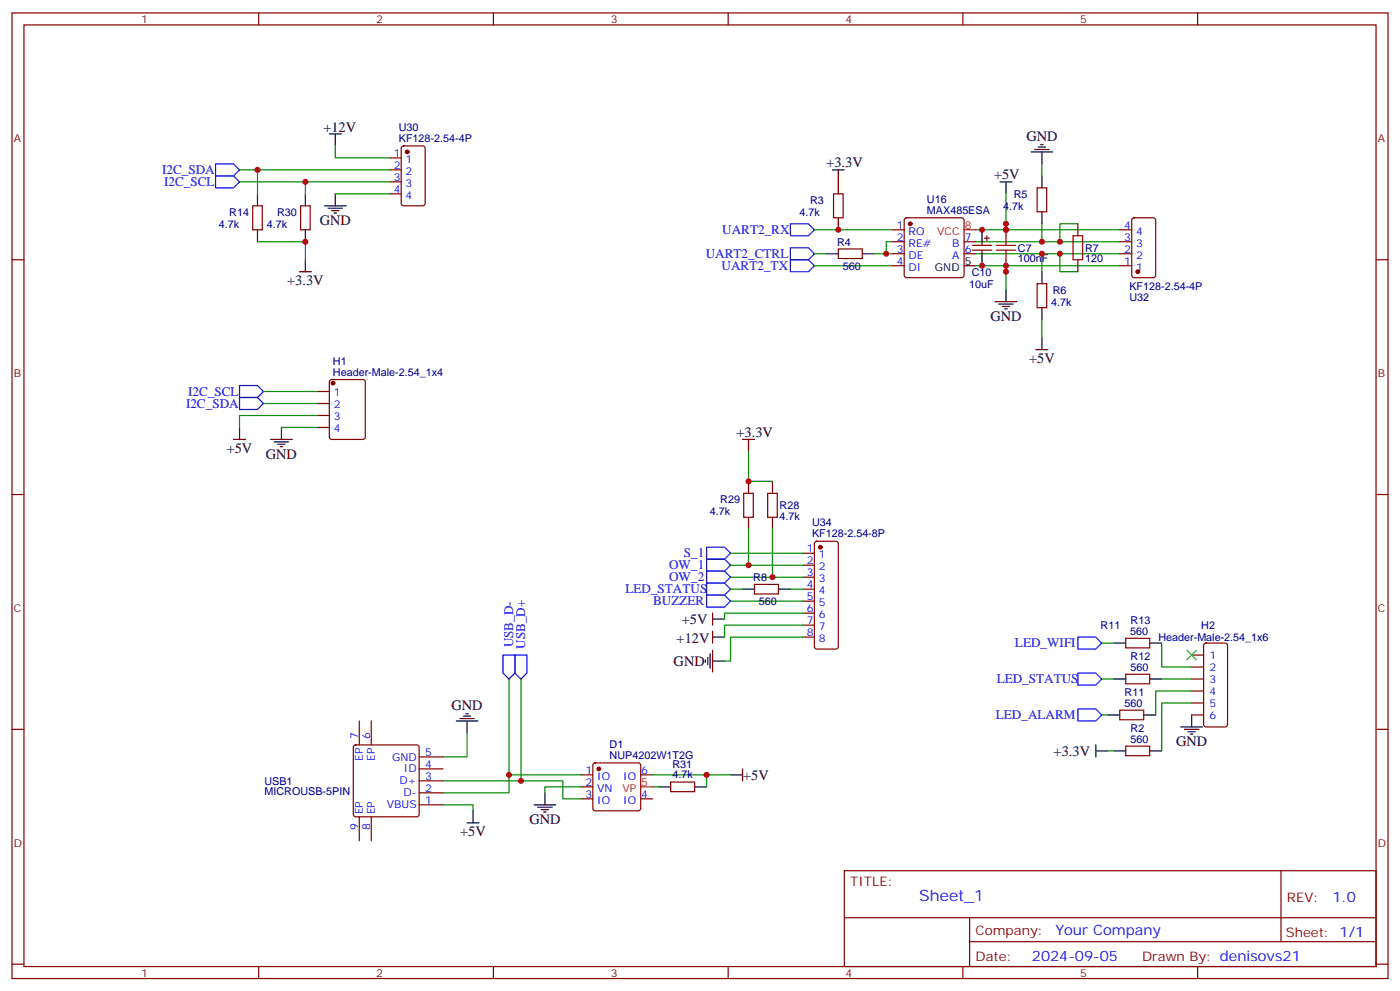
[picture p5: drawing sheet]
<svg xmlns="http://www.w3.org/2000/svg" width="412mm" height="292mm" viewBox="0 0 412 292" stroke-linecap="round" stroke-linejoin="round" font-family="sans-serif">
<g fill="none" stroke="#870000" stroke-width=".35">
<path d="M3.5 3.8h405.4v284.3h-405.4zM7.1 7.3h398.2v277.3h-398.2zM76.2 3.8v3.5M145.3 3.8v3.5M214.5 3.8v3.5M283.6 3.8v3.5M352.8 3.8v3.5M114.7 46.5h3.5M114.7 50h3.5M114.7 53.6h3.5M114.7 57.1h3.5M118.4 43.2l.5-.2h5.6l.7 .4v16.5l-.4 .7h-5.9l-.7-.5v-16.4z"/>
<path d="M245.5 57.1h2.9v7h-2.9zM305.5 55.3h2.8v7.1h-2.8zM3.5 76.5h3.6M74.4 60.6h2.9v7.1h-2.9zM88.5 60.6h2.9v7.1h-2.9zM246.9 73.3h7.1v2.8h-7.1zM262.8 78.2h3.5M262.8 74.7h3.5M262.8 71.2h3.5M262.8 67.7h3.5M266.6 64.3l.5-.2h16.2l.5 .2 .2 .5v16.3l-.2 .5-.5 .2h-16.2l-.5-.3-.3-.4v-16.3zM284 74.7h3.5"/>
<path d="M284 71.2h3.5M286.5 72.2h5.6M286.5 73.7h5.6M289.3 71.2v1M289.3 73.7v1M290 70.1h1.4M290.7 69.4v1.4M296.3 65.9v3.5M296.3 76.5v3.5M317.5 65.9v3.5M317.5 76.5v3.5M329.8 78.2h3.6"/>
<path d="M329.8 74.7h3.6M329.8 71.2h3.6M329.8 67.7h3.6M333.6 64.3l.5-.2h5.6l.7 .5v16.5l-.4 .6-5.9 .1-.7-.5v-16.5zM405.3 76.5h3.6M305.5 83.5h2.8v7.1h-2.8zM93.5 115.3h3.5M93.5 118.8h3.5M97.2 112l.5-.2h9.2l.6 .4 .1 16.5-.5 .6-9.4 .1-.6-.5-.1-16.4zM93.5 122.3h3.5M93.5 125.9h3.5M3.5 145.6h3.6"/>
<path d="M219.1 145.3h2.8v7h-2.8zM226.1 145.3h2.9v7h-2.9zM240.1 159.6l.5-.2h5.6l.5 .2 .2 .5v30.3l-.2 .5-.5 .2h-5.6l-.5-.2-.2-.5v-30.3zM405.3 145.6h3.6M222.2 172.1h7.1v2.8h-7.1zM236.4 162.9h3.5M236.4 166.4h3.5M236.4 170h3.5M236.4 173.5h3.5M236.4 177h3.5M236.4 180.6h3.5M236.4 184.1h3.5"/>
<path d="M236.4 187.6h3.5M331.6 198.5h7.1v2.9h-7.1zM331.6 188h7.1v2.8h-7.1zM351 192.9h3.5M351 196.4h3.5M351 200h3.5M354.8 189.6l.4-.2h5.7l.6 .4 .1 23.6-.5 .6-5.9 .1-.6-.5-.1-23.5zM3.5 214.8h3.6M104.3 219.6l.5-.2h18l.5 .2 .2 .5v19.7l-.3 .5-.4 .2h-18l-.5-.2-.2-.5v-19.7zM105.8 212.3v7.1M109.4 212.3v7.1M329.8 209.1h7.1v2.8h-7.1z"/>
<path d="M331.6 219.7h7.1v2.8h-7.1zM351 203.5h3.5M351 207h3.5M351 210.5h3.5M405.3 214.8h3.6M123.5 222.9h7M123.5 226.4h7M123.5 229.9h7M123.5 233.5h7M123.5 237h7M171.1 228.2h3.5M171.1 231.7h3.5"/>
<path d="M171.1 235.2h3.5M174.9 224.9l.4-.3h12.7l.5 .3 .2 .5v12.7l-.2 .5-.5 .2h-12.7l-.5-.3-.2-.4v-12.7zM188.7 228.2h3.6M188.7 235.2h3.6M197.6 230.3h7v2.8h-7zM105.8 240.5v7.1M109.4 240.5v7.1M248.7 256.4h156.6v28.2h-156.6zM377.3 256.4v20.9M248.7 270.2h156.5M285.6 277.3h119.6M285.6 270.2v14.2"/>
<path d="M3.5 283.9h3.6M76.2 284.6v3.5M145.3 284.6v3.5M214.5 284.6v3.5M283.6 284.6v3.5M352.8 284.6v3.5M405.3 283.9h3.6"/>
</g>
<g fill="#870000" stroke="#870000" stroke-width=".35">
<circle cx="119.9" cy="44.7" r=".53"/>
<circle cx="98.1" cy="112.8" r=".53"/>
<circle cx="335.1" cy="80" r=".53"/>
<circle cx="241.7" cy="161.1" r=".53"/>
<circle cx="268.1" cy="65.9" r=".53"/>
<circle cx="176.4" cy="226.4" r=".53"/>
</g>
<g fill="none" stroke="#00f" stroke-width=".35">
<path d="M63.5 48.3h5.3l1.8 1.7-1.8 1.8h-5.3zM63.5 51.8h5.3l1.8 1.8-1.8 1.7h-5.3zM232.8 65.9h5.3l1.8 1.8-1.8 1.7h-5.3zM232.8 76.5h5.3l1.8 1.7-1.8 1.8h-5.3zM232.8 73h5.3l1.8 1.7-1.8 1.8h-5.3zM70.6 117.1h5.2l1.8 1.7-1.8 1.8h-5.2zM70.6 113.5h5.2l1.8 1.8-1.8 1.8h-5.2zM208.1 164.7h5.3l1.8 1.7-1.8 1.8h-5.3zM208.1 168.2h5.3l1.8 1.8-1.8 1.7h-5.3zM208.1 171.7h5.3l1.8 1.8-1.8 1.8h-5.3zM208.1 175.3h5.3l1.8 1.7-1.8 1.8h-5.3zM208.1 161.1h5.3l1.8 1.8-1.8 1.8h-5.3z"/>
<path d="M148.2 192.9h3.5v5.3l-1.8 1.8-1.7-1.8zM151.7 192.9h3.5v5.3l-1.7 1.8-1.8-1.8zM317.5 198.2h5.3l1.8 1.8-1.8 1.7h-5.3zM317.5 187.6h5.3l1.8 1.8-1.8 1.7h-5.3zM317.5 208.8h5.3l1.8 1.7-1.8 1.8h-5.3z"/>
</g>
<g fill="none" stroke="#000" stroke-width=".35">
<path d="M97 39.4h3.5M98.8 39.4v3.6M75.8 57.1v3.5M90 57.1v3.5M98.8 57.1v3.5M245.2 50h3.5M246.9 50v7.1M294.6 53.6h3.5M296.3 53.6v3.5M303.7 44.7h6.4M304.8 44h4.2M305.9 43.3h2.1"/>
<path d="M306.6 42.6h.7M306.9 44.7v3.6M306.9 51.8v3.5M75.8 67.7v3.5M90 67.7v3.5M90 76.5v3.5M95.6 60.6h6.4M96.7 61.3h4.2M97.7 62h2.1M98.4 62.7h.7M243.4 74.7h3.5M246.9 64.1v3.6"/>
<path d="M254 74.7h3.5M284 78.2h3.5M289.3 67.7v3.5M289.3 74.7v3.5M306.9 62.4v3.5M88.2 80h3.5M293.2 88.8h6.3M294.2 89.5h4.2M295.3 90.2h2.1M296 90.9h.7M296.3 85.3v3.5M306.9 80v3.5"/>
<path d="M306.9 90.6v3.5M306.9 99.4v3.5M305.2 102.9h3.5M68.8 129.4h3.5M70.6 125.9v3.5M79.7 129.4h6.4M80.8 130.1h4.2M81.8 130.8h2.2M82.5 131.5h.8M82.9 125.9v3.5M218.7 129.4h3.5M220.5 129.4v3.5"/>
<path d="M220.5 141.7v3.6M220.5 152.3v3.6M227.5 141.7v3.6M227.5 152.3v3.6M218.7 173.5h3.5M229.3 173.5h3.5M207.8 194.3v.7M208.5 193.6v2.1M209.2 192.5v4.3M209.9 187.6h3.5M209.9 180.6v3.5M209.9 185.8v3.6"/>
<path d="M209.9 191.5v6.3M209.9 194.7h3.5M209.9 182.3h3.5M328.1 200h3.5M328.1 189.4h3.5M338.7 200h3.5M338.7 189.4h3.5M134.4 212.3h6.4M135.5 211.6h4.2M136.5 210.9h2.1M137.2 210.2h.7M137.6 212.3v3.5"/>
<path d="M322.8 219.4v3.5M326.3 210.5h3.5M336.9 210.5h3.5M347.8 214.1h6.4M348.9 214.8h4.2M350 215.5h2.1M350.7 216.2h.7M351 210.5v3.6M139.3 238.8v3.5M157.3 237h6.4M158.4 237.7h4.2M159.5 238.4h2.1"/>
<path d="M160.2 239.1h.7M160.5 233.5v3.5M194 231.7h3.6M204.6 231.7h3.5M215.2 228.2h3.5M218.7 226.4v3.5M322.8 221.1h3.5M328.1 221.1h3.5M338.7 221.1h3.5M137.6 242.3h3.5"/>
</g>
<g fill="none" stroke="#008700" stroke-width=".35">
<path d="M70.6 53.6h44.1M70.6 50h44.1M75.8 50v7.1M90 53.6v3.5M98.8 43v3.5h15.9M98.8 57.1h15.9M296.3 57.1v10.6h-8.8M306.9 48.3v3.5M75.8 71.2h14.2v5.3M239.9 67.7h22.9M239.9 78.2h22.9M239.9 74.7h3.5"/>
<path d="M257.5 74.7h5.3M262.8 71.2h-1.7v3.5M287.5 78.2h8.8v7.1M287.5 71.2h42.3M287.5 74.7h42.3M296.3 67.7h33.5M296.3 78.2h33.5M306.9 65.9v5.3M306.9 74.7v5.3M312.2 74.7v5.3h5.3M317.5 65.9h-5.3v5.3M306.9 94.1v5.3"/>
<path d="M77.6 118.8h15.9M77.6 115.3h15.9M82.9 125.9h10.6M93.5 122.3h-22.9v3.6M220.5 132.9v8.8h7M220.5 155.9v10.5M227.5 155.9v14.1M215.2 166.4h21.2M215.2 170h21.2M215.2 177h21.2M215.2 173.5h3.5M215.2 162.9h21.2"/>
<path d="M232.8 173.5h3.6M149.9 200v28.2M153.5 200v29.9M236.4 180.6h-23v1.7M236.4 184.1h-23v3.5M236.4 187.6h-21.2v7.1h-1.8M324.6 200h3.5M324.6 189.4h3.5M342.2 189.4v7h8.8M342.2 200h8.8M137.6 215.8v7.1h-7.1M324.6 210.5h1.7"/>
<path d="M351 203.5h-10.6v7M351 207h-8.8v14.1M130.5 237h8.8v1.8M130.5 229.9h35.3v5.3h5.3M171.1 231.7h-10.6v1.8M171.1 228.2h-21.2v5.3h-19.4M192.3 228.2h22.9M192.3 231.7h1.7M208.1 228.2v3.5M326.3 221.1h1.8"/>
</g>
<path d="M349.6 191.5l2.8 2.8M352.4 191.5l-2.8 2.8" fill="none" stroke="#3c3" stroke-width=".35"/>
<path d="M284 67.7h3.5M188.7 231.7h3.6" fill="none" stroke="#f00" stroke-width=".35"/>
<path d="M293.5 72.2h5.7M293.5 73.7h5.7M296.3 69.4v2.8M296.3 73.7v2.8M316.1 69.4h2.8v7.1h-2.8z" fill="none" stroke="#a10000" stroke-width=".35"/>
<g fill="#c00">
<circle cx="296.3" cy="67.7" r=".88"/>
<circle cx="296.3" cy="78.2" r=".88"/>
<circle cx="261.1" cy="74.7" r=".88"/>
<circle cx="306.9" cy="71.2" r=".88"/>
<circle cx="306.9" cy="74.7" r=".88"/>
<circle cx="312.2" cy="74.7" r=".88"/>
<circle cx="312.2" cy="71.2" r=".88"/>
<circle cx="220.5" cy="166.4" r=".88"/>
<circle cx="227.5" cy="170" r=".88"/>
<circle cx="220.5" cy="141.7" r=".88"/>
<circle cx="90" cy="71.2" r=".88"/>
<circle cx="90" cy="53.6" r=".88"/>
<circle cx="75.8" cy="50" r=".88"/>
<circle cx="246.9" cy="67.7" r=".88"/>
<circle cx="296.3" cy="80" r=".88"/>
<circle cx="289.3" cy="78.2" r=".88"/>
<circle cx="289.3" cy="67.7" r=".88"/>
<circle cx="296.3" cy="65.9" r=".88"/>
<circle cx="208.1" cy="228.2" r=".88"/>
<circle cx="149.9" cy="228.2" r=".88"/>
<circle cx="153.5" cy="229.9" r=".88"/>
</g>
<text font-size="4.6" fill="#00f" x="270.8" y="265.4">Sheet_1</text>
<g font-size="4.2">
<text x="95.2" y="38.7">+12V</text>
<text x="302.3" y="41.5">GND</text>
<text x="243.4" y="49.3">+3.3V</text>
<text x="292.8" y="52.8">+5V</text>
<text x="94.2" y="66.3">GND</text>
<text x="84.6" y="83.9">+3.3V</text>
<text x="291.7" y="94.5">GND</text>
<text x="303.1" y="106.9">+5V</text>
<text x="217" y="128.7">+3.3V</text>
<text x="66.8" y="133.3">+5V</text>
<text x="78.3" y="135">GND</text>
<text x="200.8" y="183.7">+5V</text>
<text x="199.3" y="189.4">+12V</text>
<text x="198.4" y="196.1">GND</text>
<text x="133" y="209.1">GND</text>
<text x="346.4" y="219.7">GND</text>
<text x="310.4" y="222.5">+3.3V</text>
<text x="218.9" y="229.6">+5V</text>
<text x="155.9" y="242.6">GND</text>
<text x="135.6" y="246.2">+5V</text>
</g>
<g font-size="4.2" fill="#00f">
<text x="392.5" y="265.7">1.0</text>
<text x="310.9" y="275.2">Your Company</text>
<text x="304" y="283">2024-09-05</text>
</g>
<g font-size="3.9" fill="#00f">
<text x="47.7" y="51.3">I2C_SDA</text>
<text x="48.4" y="54.8">I2C_SCL</text>
<text x="212.7" y="68.9">UART2_RX</text>
<text x="207.9" y="75.9">UART2_CTRL</text>
<text x="212.6" y="79.5">UART2_TX</text>
<text x="55.4" y="116.5">I2C_SCL</text>
<text x="54.8" y="120.1">I2C_SDA</text>
<text x="197.1" y="167.7">OW_1</text>
<text x="201.4" y="164.2">S_1</text>
<text x="197.1" y="171.2">OW_2</text>
<text x="184.2" y="174.7">LED_STATUS</text>
<text x="192.4" y="178.3">BUZZER</text>
<text x="151.2" y="190.7" transform="rotate(-90 151.2 190.7)">USB_D-</text>
<text x="154.7" y="191.1" transform="rotate(-90 154.7 191.1)">USB_D+</text>
<text x="299" y="190.6">LED_WIFI</text>
<text x="293.6" y="201.2">LED_STATUS</text>
<text x="293.4" y="211.8">LED_ALARM</text>
</g>
<g font-size="3.9" fill="#800">
<text x="250.5" y="261">TITLE:</text>
<text x="379.1" y="265.7">REV:</text>
<text x="287.4" y="275.2">Company:</text>
<text x="378.7" y="275.8">Sheet: 1/1</text>
<text x="287.4" y="282.9">Date:</text>
<text x="336.4" y="282.9">Drawn By: denisovs21</text>
</g>
<g font-size="3.2" fill="#800">
<text x="41.6" y="6.8">1</text>
<text x="110.8" y="6.8">2</text>
<text x="179.9" y="6.8">3</text>
<text x="249.1" y="6.8">4</text>
<text x="318.2" y="6.8">5</text>
<text x="4.1" y="41.9">A</text>
<text x="405.9" y="41.9">A</text>
<text x="4.1" y="111.1">B</text>
<text x="405.9" y="111.1">B</text>
<text x="4.1" y="180.2">C</text>
<text x="405.9" y="180.2">C</text>
<text x="4.1" y="249.3">D</text>
<text x="405.9" y="249.3">D</text>
<text x="41.6" y="287.6">1</text>
<text x="110.8" y="287.6">2</text>
<text x="179.9" y="287.6">3</text>
<text x="249.1" y="287.6">4</text>
<text x="318.2" y="287.6">5</text>
</g>
<g font-size="3.2" fill="#000080">
<text x="117.5" y="41.7">KF128-2.54-4P</text>
<text x="117.5" y="38.6">U30</text>
<text x="238.6" y="60">R3</text>
<text x="273.1" y="59.8">U16</text>
<text x="298.6" y="58.2">R5</text>
<text x="67.5" y="63.5">R14</text>
<text x="81.6" y="63.5">R30</text>
<text x="235.5" y="63.5">4.7k</text>
<text x="273.1" y="63">MAX485ESA</text>
<text x="295.5" y="61.8">4.7k</text>
<text x="64.4" y="67">4.7k</text>
<text x="78.6" y="67">4.7k</text>
<text x="246.6" y="72.3">R4</text>
<text x="299.9" y="77.3">100nF</text>
<text x="299.9" y="74.1">C7</text>
<text x="319.6" y="77.3">120</text>
<text x="319.6" y="74.1">R7</text>
<text x="248.3" y="79.4">560</text>
<text x="286.3" y="81.1">C10</text>
<text x="285.5" y="84.7">10uF</text>
<text x="309.6" y="90">4.7k</text>
<text x="310.1" y="86.4">R6</text>
<text x="332.7" y="85.5">KF128-2.54-4P</text>
<text x="332.7" y="88.6">U32</text>
<text x="98.1" y="107.5">H1</text>
<text x="98.1" y="110.7">Header-Male-2.54_1x4</text>
<text x="212.2" y="148.2">R29</text>
<text x="229.7" y="149.9">R28</text>
<text x="209.1" y="151.7">4.7k</text>
<text x="229.7" y="153.1">4.7k</text>
<text x="239.2" y="155">U34</text>
<text x="239.2" y="158.2">KF128-2.54-8P</text>
<text x="221.9" y="171.1">R8</text>
<text x="223.6" y="178.2">560</text>
<text x="324.2" y="185.2">R11</text>
<text x="333" y="183.8">R13</text>
<text x="353.9" y="185.2">H2</text>
<text x="332.9" y="187">560</text>
<text x="341.2" y="188.8">Header-Male-2.54_1x6</text>
<text x="333" y="197.5">560</text>
<text x="333" y="194.3">R12</text>
<text x="331.3" y="208.1">560</text>
<text x="331.3" y="204.9">R11</text>
<text x="333" y="215.5">R2</text>
<text x="179.6" y="220.3">D1</text>
<text x="333" y="218.7">560</text>
<text x="179.6" y="223.5">NUP4202W1T2G</text>
<text x="198.1" y="226.1">R31</text>
<text x="77.9" y="231.1">USB1</text>
<text x="198.1" y="229.2">4.7k</text>
<text x="77.9" y="234.2">MICROUSB-5PIN</text>
</g>
<g font-size="3.2" fill="#00f">
<text x="116" y="46.1">1</text>
<text x="119.5" y="47.9">1</text>
<text x="116" y="49.7">2</text>
<text x="116" y="53.2">3</text>
<text x="119.5" y="51.4">2</text>
<text x="116" y="56.7">4</text>
<text x="119.5" y="55">3</text>
<text x="119.5" y="58.5">4</text>
<text x="264.2" y="67.3">1</text>
<text x="264.2" y="70.8">2</text>
<text x="267.7" y="69.1">RO</text>
<text x="284.2" y="70.8">7</text>
<text x="331.2" y="70.8">3</text>
<text x="331.2" y="67.3">4</text>
<text x="334.7" y="69.1">4</text>
<text x="264.2" y="74.4">3</text>
<text x="264.2" y="77.9">4</text>
<text x="267.7" y="72.6">RE#</text>
<text x="267.7" y="76.1">DE</text>
<text x="280.5" y="72.6">B</text>
<text x="280.5" y="76.1">A</text>
<text x="284.2" y="74.4">6</text>
<text x="331.2" y="77.9">1</text>
<text x="331.2" y="74.4">2</text>
<text x="334.7" y="76.1">2</text>
<text x="334.7" y="72.6">3</text>
<text x="267.7" y="79.7">DI</text>
<text x="334.7" y="79.7">1</text>
<text x="98.3" y="116.7">1</text>
<text x="98.3" y="120.2">2</text>
<text x="98.3" y="123.8">3</text>
<text x="98.3" y="127.3">4</text>
<text x="237.7" y="162.6">1</text>
<text x="237.7" y="166.1">2</text>
<text x="241.2" y="164.3">1</text>
<text x="241.2" y="167.9">2</text>
<text x="237.7" y="169.6">3</text>
<text x="237.7" y="173.1">4</text>
<text x="241.2" y="171.4">3</text>
<text x="237.7" y="176.7">5</text>
<text x="241.2" y="174.9">4</text>
<text x="241.2" y="178.4">5</text>
<text x="237.7" y="180.2">6</text>
<text x="237.7" y="183.7">7</text>
<text x="241.2" y="182">6</text>
<text x="241.2" y="185.5">7</text>
<text x="237.7" y="187.3">8</text>
<text x="241.2" y="189">8</text>
<text x="356.3" y="194">1</text>
<text x="356.3" y="197.5">2</text>
<text x="356.3" y="201">3</text>
<text x="356.3" y="204.5">4</text>
<text x="356.3" y="208.1">5</text>
<text x="356.3" y="211.6">6</text>
<text x="105.5" y="217.6" transform="rotate(-90 105.5 217.6)">7</text>
<text x="109" y="217.6" transform="rotate(-90 109 217.6)">6</text>
<text x="106.9" y="224" transform="rotate(-90 106.9 224)">EP</text>
<text x="110.4" y="224" transform="rotate(-90 110.4 224)">EP</text>
<text x="115.5" y="223.9">GND</text>
<text x="119" y="227.5">ID</text>
<text x="125.2" y="222.5">5</text>
<text x="125.2" y="226.1">4</text>
<text x="172.4" y="227.8">1</text>
<text x="188.9" y="227.8">6</text>
<text x="117.7" y="231">D+</text>
<text x="125.2" y="229.6">3</text>
<text x="125.2" y="233.1">2</text>
<text x="172.4" y="231.4">2</text>
<text x="175.9" y="229.6">IO</text>
<text x="175.9" y="233.1">VN</text>
<text x="183.6" y="229.6">IO</text>
<text x="106.9" y="239.8" transform="rotate(-90 106.9 239.8)">EP</text>
<text x="110.4" y="239.8" transform="rotate(-90 110.4 239.8)">EP</text>
<text x="113.9" y="238.1">VBUS</text>
<text x="118.9" y="234.5">D-</text>
<text x="125.2" y="236.6">1</text>
<text x="172.4" y="234.9">3</text>
<text x="175.9" y="236.6">IO</text>
<text x="183.6" y="236.6">IO</text>
<text x="188.9" y="234.9">4</text>
<text x="105.5" y="244.3" transform="rotate(-90 105.5 244.3)">9</text>
<text x="109" y="244.3" transform="rotate(-90 109 244.3)">8</text>
</g>
<g font-size="3.2" fill="#f00">
<text x="276.1" y="69.1">VCC</text>
<text x="284.2" y="67.3">8</text>
<text x="183.3" y="233.1">VP</text>
<text x="188.9" y="231.4">5</text>
</g>
<g font-size="3.2">
<text x="284.2" y="77.9">5</text>
<text x="275.4" y="79.7">GND</text>
</g>
</svg>
